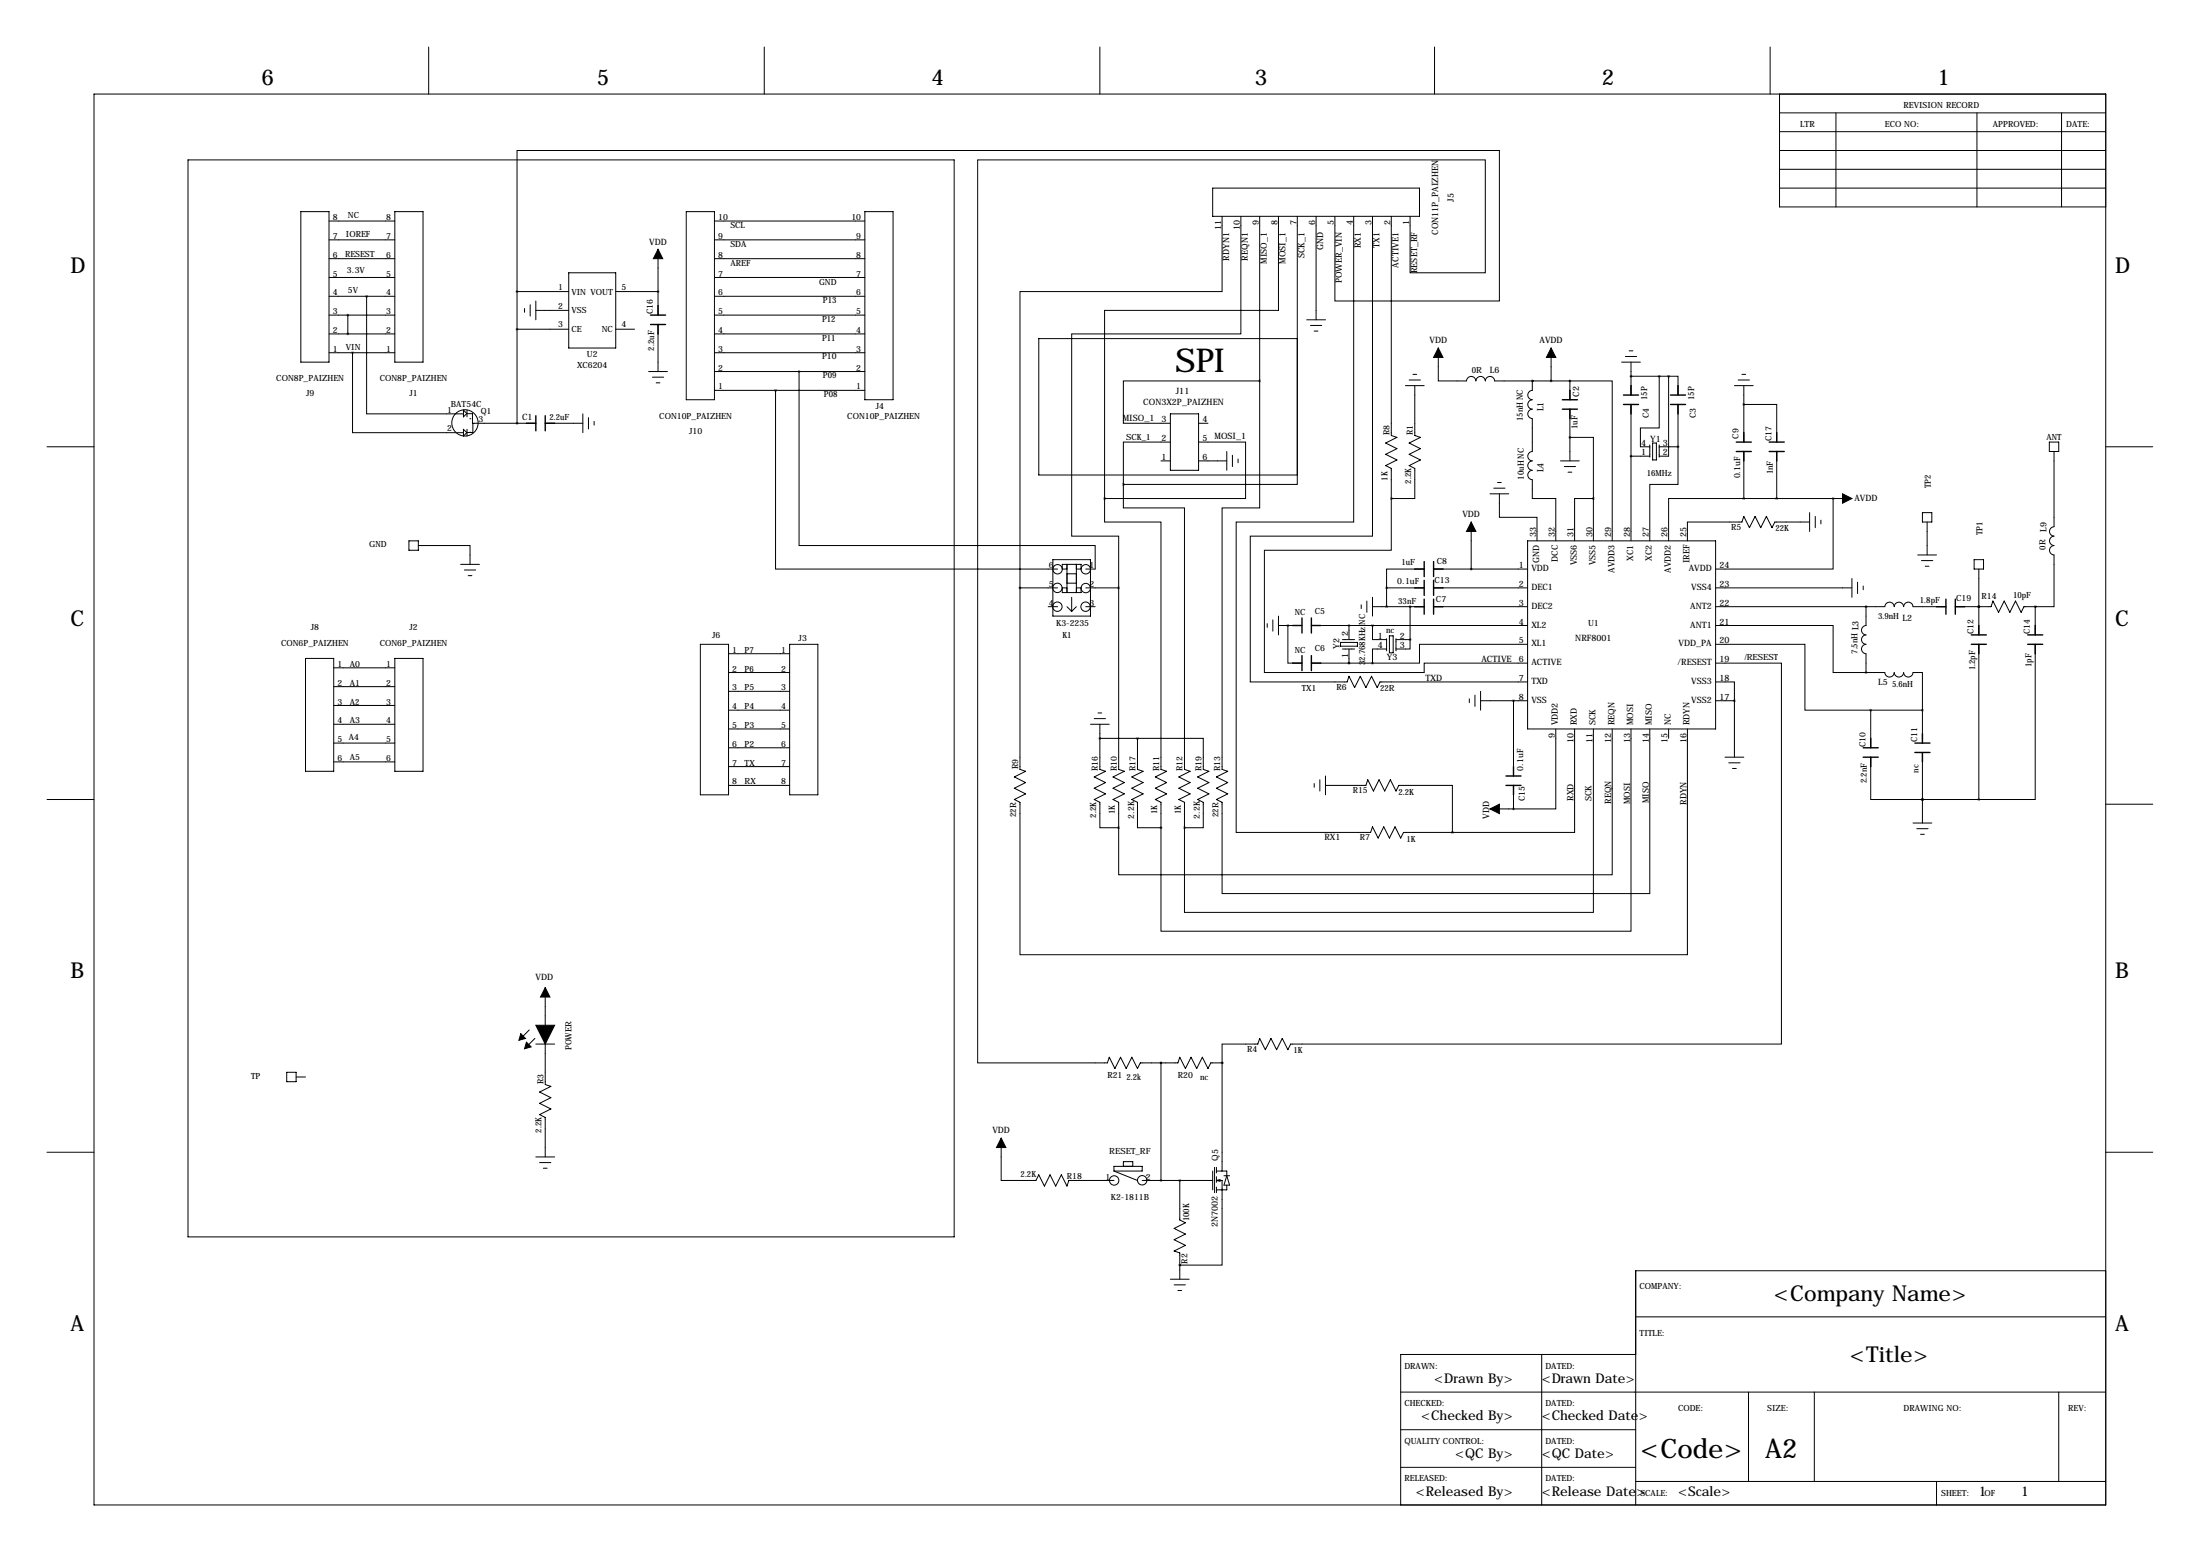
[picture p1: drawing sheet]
<svg xmlns="http://www.w3.org/2000/svg" width="594mm" height="419mm" viewBox="0 0 594 419" stroke-linecap="round" stroke-linejoin="round" font-family="sans-serif">
<g fill="none" stroke="#000" stroke-width=".27">
<path d="M115.8 12.7v12.7M206.5 12.7v12.7M297.2 12.7v12.7M387.6 12.7v12.7M478.3 12.7v12.7M25.4 25.4h543.6v381h-543.6zM480.8 25.4v30.5h88.2M480.8 30.5h88.2M480.8 35.6h88.2M496.1 30.5v25.4M534.2 30.5v25.4M557 30.5v25.4"/>
<path d="M50.8 43.2h207v290.8h-207zM81.3 57.1h7.6v40.7h-7.6zM88.9 59.7h17.8M106.7 57.1h7.6v40.7h-7.6zM185.4 57.1h7.6v50.8h-7.6zM193 59.7h40.7M233.7 57.1h7.6v50.8h-7.6zM327.7 50.8h55.8v7.6h-55.8zM330.2 58.4v20.3h-54.6v80.1M335.3 58.4v31.8h-45.7v54.6h12.7v14M340.4 58.4v44.5M345.4 58.4v25.4h-47v50.8"/>
<path d="M350.5 58.4v72.4h-47M355.6 58.4v28M360.7 58.4v22.9h44.4v-40.7h-265.4v38.1M365.8 58.4v82.6h-31.8v83.8h36.3l.5-1.5 1.6 3 1.5-3 1.5 3 1.5-3 1.6 3 .7-1.5h13.2M370.8 58.4v86.4h-33v39.3h26.2l.5-1.5 1.5 3.1 1.5-3.1 1.6 3.1 1.5-3.1 1.5 3.1 .8-1.6h39.8M375.9 58.4v59.2l1.5 .5-3 1.5 3 1.6-3 1.5 3 1.5-3 1.5 1.5 .8v8.1M381 58.4v15.3h20.3v-30.5h-137.1v243.8h35l.5-1.5 1.5 3 1.6-3 1.5 3 1.5-3 1.5 3 .8-1.5h5.6M480.8 40.6h88.2M480.8 45.7h88.2M480.8 50.8h88.2M88.9 74.9h17.8M88.9 69.9h17.8"/>
<path d="M88.9 64.8h17.8M139.7 78.7h14M139.7 78.7v35.6M153.7 73.7h12.7v20.3h-12.7zM166.4 78.7h11.4M177.8 67.3v17.8M193 74.9h40.7M193 69.9h40.7M193 64.8h40.7M88.9 95.2h17.8M88.9 90.2h17.8M88.9 85.1h17.8"/>
<path d="M88.9 80h17.8M94 85.1v5.1M95.2 95.2v21.6h28M99.1 80v31.8h26.1M139.7 88.9h14M141.7 83.3v1M143.3 82.3v3M144.8 83.8h8.9M144.8 81.3v5.1M166.4 88.9h5M177.8 87.6v12.7M193 95.2h40.7"/>
<path d="M193 90.2h40.7M193 85.1h40.7M193 80h40.7M280.7 91.4h69.8v36.9h-69.8zM353.1 86.4h5M354.1 87.9h3M355.1 89.4h1M388.6 94v8.9h7.6a1.27 1.27 0 0 1 1.3-1.2 1.27 1.27 0 0 1 1.3 1.2 1.27 1.27 0 0 1 1.2-1.2 1.27 1.27 0 0 1 1.3 1.2 1.27 1.27 0 0 1 1.3-1.2 1.27 1.27 0 0 1 1.3 1.2h20.3M419.1 94v8.9M438.1 97.8h5.1M439.2 96.3h3M440.2 94.7h1"/>
<path d="M440.7 97.8v8.9M123.4 116.8h1.8M125.2 115.9l.9 .9-.9 1zM125.2 110.7l.9 1-.9 .9zM126.2 110.7v1.9M126.2 115.9v1.9M126.2 116.8h1.6M126.2 111.7h1.5v2.6M126.9 116.7h.1M126.9 113.1h.1M144.8 114.3h-17v2.5M147.3 114.3h10.2"/>
<path d="M157.5 111.8v5M159 112.8v3M160.5 113.8v1M175.3 100.3h5M176.3 101.9h3M177.3 103.4h1M193 105.4h40.7M193 100.3h40.7M209.5 105.4v48.3h76.3M215.9 100.3v47h80v6.4h-2.5M316.2 119.4h-12.7v11.4M316.2 111.8h7.6v15.2h-7.6z"/>
<path d="M323.8 119.4h12.7v15.2h-38.1M323.8 114.3h2.6M340.4 102.9v34.3h-10.2v70.6l1.5 .5-3 1.5 3 1.5-3 1.6 3 1.5-3 1.5 1.5 .8v24.6h115.6v-44.5M340.4 102.9h-36.9v11.4h12.7M379.7 104.1h5.1M380.7 102.6h3.1M381.8 101.1h1M382.3 104.1v13.5l1.5 .5-3.1 1.5 3.1 1.6-3.1 1.5 3.1 1.5-3.1 1.5 1.6 .8v8.1h-6.4M414 105.4a1.27 1.27 0 0 0-1.2 1.3 1.27 1.27 0 0 0 1.2 1.3 1.27 1.27 0 0 0-1.2 1.2 1.27 1.27 0 0 0 1.2 1.3 1.27 1.27 0 0 0-1.2 1.3 1.27 1.27 0 0 0 1.2 1.2v8.9a1.27 1.27 0 0 0-1.2 1.3 1.27 1.27 0 0 0 1.2 1.3M414 102.9h.1M414 102.9v2.5M424.2 118.1h6.3v16.5"/>
<path d="M424.2 102.9h11.4v43.2M424.2 102.9v5M424.2 110.5v14M440.7 109.2v36.9M440.7 101.6h10.1M446.5 119.6h1v4.6h-1zM448.3 101.6v14h-5.1v5h2.6M450.8 101.6h2.6v5.1M450.8 101.6v21.6h-2.5M453.4 109.2v11.4M468.6 104.1h5.1M469.6 102.6h3.1"/>
<path d="M470.7 101.1h1M471.2 109.2h8.9v10.2M471.2 104.1v15.3M553.7 119.4h2.6v2.5h-2.6zM12.7 120.6h12.7M298.4 134.6v6.4h15.3v66.8l1.5 .5-3 1.5 3 1.5-3 1.6 3 1.5-3 1.5 1.5 .8v6.8M303.5 130.8v6.4h16.5v70.6l1.6 .5-3.1 1.5 3.1 1.5-3.1 1.6 3.1 1.5-3.1 1.5 1.5 .8v6.8M313.7 124.5h2.5M323.8 124.5h7.7M331.5 121.9v5.1M333 122.9v3.1M334.5 124v1"/>
<path d="M375.9 134.6v14h-34.3v33h43.2v-2.5h27.9M402.6 133.3h5.1M403.6 131.8h3.1M404.6 130.3h1M405.1 133.3v6.4h10.2v6.4M414 124.5a1.27 1.27 0 0 0-1.2 1.2 1.27 1.27 0 0 0 1.2 1.3 1.27 1.27 0 0 0-1.2 1.3 1.27 1.27 0 0 0 1.2 1.2v5.1h6.4v11.5M421.6 124.5h5.1M422.7 126h3M423.7 127.5h1M430.5 134.6h-5.1v11.5M430.5 134.6v11.5M440.7 123.2h5.1"/>
<path d="M445.8 120.1v3.3M448.3 120.6h5.1M448.3 120.1v3.3M453.4 120.6v10.2h-7.6v15.3M471.2 134.6h-20.4v11.5M471.2 121.9v12.7M471.2 134.6h29.2M480.1 121.9v12.7M488.9 138.4v5.1M490.5 139.4v3.1M495.3 134.6v19.1h-31.8M495.3 134.6h.1"/>
<path d="M519.4 138.4h2.6v2.6h-2.6zM555 121.9v20.3a1.27 1.27 0 0 0-1.2 1.3 1.27 1.27 0 0 0 1.2 1.3 1.27 1.27 0 0 0-1.2 1.3 1.27 1.27 0 0 0 1.2 1.2 1.27 1.27 0 0 0-1.2 1.3 1.27 1.27 0 0 0 1.2 1.3v13.9h-5.1M569 120.6h12.7M110.5 146.1h2.5v2.5h-2.5zM113 147.3h14v5.1M124.5 152.4h5M125.5 153.9h3M126.5 155.4h1M275.6 158.8v49l1.5 .5-3 1.5 3 1.5-3 1.6 3 1.5-3 1.5 1.5 .8v41.1h180.3v-61M275.6 158.8h10.2M284.5 151.1h10.1v15.3h-10.1zM288.3 153.7h-1.3v-1.3h5.1v1.3h-1.3"/>
<path d="M288.3 158.8h-1.3v1.2h5.1v-1.2h-1.3M288.3 152.4v7.6M288.3 154.9h2.5M288.3 157.5h2.5M290.8 152.4v7.6M293.4 158.8h8.9M302.3 158.8v49l1.5 .5-3.1 1.5 3.1 1.5-3.1 1.6 3.1 1.5-3.1 1.5 1.6 .8v6.8M374.6 158.8h10.2M374.6 158.8v5M384.8 153.7h-10.2v5.1M387.3 153.7h25.4M387.3 158.8h25.4"/>
<path d="M397.5 141v12.7M412.7 146.1h50.8v50.7h-50.8zM463.5 158.8h36.9M488.9 141h-9.3l-.8 1.5-1.5-3.1-1.6 3.1-1.5-3.1-1.5 3.1-1.5-3.1-.5 1.6h-14.8v5.1M492 140.5v1M500.4 156.2v5.1M501.9 157.2v3.1M503.4 158.2v1.1M518.2 149.9h5M519.2 151.4h3M520.2 152.9h1M520.7 141v8.9"/>
<path d="M533.4 151.1h2.5v2.6h-2.5zM534.7 153.7v17.7M82.5 177.8h7.7v30.5h-7.7zM106.7 177.8h7.6v30.5h-7.6zM189.2 174h7.6v40.6h-7.6zM196.8 176.5h16.6M213.4 174h7.6v40.6h-7.6zM283.2 163.8h2.6M288.3 163.8l1.3 1.3M289.6 161.3v3.8M290.8 163.8l-1.2 1.3M293.4 163.8h2.5"/>
<path d="M342.4 168.4v1M343.9 167.4v3M345.4 168.9h6.4M345.4 166.4v5M348 168.9v10.2h3.8M348 168.9h.1M354.3 168.9h58.4M354.3 179.1h16.5M362.2 173.5h4.6v1h-4.6zM362.7 175.3h3.3M362.7 172.7h3.3M364.5 168.9v3.8"/>
<path d="M364.5 175.3v3.8M367.8 163.3v1M369.3 162.3v3.1M370.8 168.9v3.8h3.8M370.8 163.8h10.2M370.8 161.3v5.1M374.6 175.3h-3.8v3.8M374.6 172.5v3.3M375.4 171.7h1v4.6h-1zM377.2 172.7h3.8M377.2 172.5v3.3M381 163.8h3.8"/>
<path d="M381 172.7v2.6h-3.8M381 163.8v8.9M387.3 163.8h25.4M412.7 174h-29.2v5.1h-12.7M463.5 163.8h45.8a1.27 1.27 0 0 1 1.2-1.2 1.27 1.27 0 0 1 1.3 1.2 1.27 1.27 0 0 1 1.3-1.2 1.27 1.27 0 0 1 1.2 1.2M463.5 168.9h31.8v12.7h8.9M463.5 174h24.2v17.8h17.8M463.5 179.1h17.8v102.8h-132.6l-.7 1.6-1.5-3.1-1.6 3.1-1.5-3.1-1.5 3.1-1.5-3.1-.5 1.5h-9.7v5.1M504.2 163.8v5.1a1.27 1.27 0 0 0-1.2 1.3 1.27 1.27 0 0 0 1.2 1.3 1.27 1.27 0 0 0-1.2 1.2 1.27 1.27 0 0 0 1.2 1.3 1.27 1.27 0 0 0-1.2 1.3 1.27 1.27 0 0 0 1.2 1.2v5.1M514.4 163.8a1.27 1.27 0 0 1 1.2-1.2 1.27 1.27 0 0 1 1.3 1.2h8.9M528.3 163.8h9.7l.5-1.5 1.5 3.1 1.5-3.1 1.6 3.1 1.5-3.1 1.5 3.1 .8-1.6h3M534.7 163.8h.1"/>
<path d="M534.7 174v41.9M549.9 163.8h.1M549.9 174v41.9h-15.2M549.9 163.8v7.6M90.2 180.3h16.5M90.2 185.4h16.5M90.2 190.5h16.5M90.2 195.6h16.5M196.8 181.6h16.6M196.8 186.7h16.6M196.8 191.8h16.6M196.8 196.8h16.6"/>
<path d="M294.6 195.6h5.1M295.7 194.1h3M296.7 192.5h1M297.2 195.6v12.2l1.5 .5-3 1.5 3 1.5-3 1.6 3 1.5-3 1.5 1.5 .8v6.8h5.1M297.2 199.4h10.1M307.3 199.4v8.4l1.6 .5-3.1 1.5 3.1 1.5-3.1 1.6 3.1 1.5-3.1 1.5 1.5 .8v6.8h6.4M307.3 199.4h17.8v8.4l1.5 .5-3 1.5 3 1.5-3 1.6 3 1.5-3 1.5 1.5 .8v6.8h-5.1M397 188.7v1M398.5 187.7v3.1M400 189.2h12.7M400 186.7v5.1M408.9 189.2v20.3"/>
<path d="M420.4 196.8v21.6h-11.5M425.4 196.8v28h-33M430.5 196.8v49.6h-110.5v-22.9M435.6 196.8v39.4h-133.3v-12.7M440.7 196.8v54.7h-127v-28M450.8 196.8v2.6M463.5 184.1h5.1v5.1M463.5 189.2h5.1M468.6 189.2v15.3M504.2 181.6h5.1a1.27 1.27 0 0 0 1.2 1.2 1.27 1.27 0 0 0 1.3-1.2 1.27 1.27 0 0 0 1.3 1.2 1.27 1.27 0 0 0 1.3-1.2 1.27 1.27 0 0 0 1.2 1.2 1.27 1.27 0 0 0 1.3-1.2h2.5v19.1M505.5 191.8h13.9M505.5 191.8v10.1"/>
<path d="M12.7 215.9h12.7M90.2 200.7h16.5M90.2 205.7h16.5M196.8 201.9h16.6M196.8 207h16.6M196.8 212.1h16.6M355.1 211.6v1M356.6 210.6v3M358.1 212.1h11l.5-1.5 1.5 3 1.5-3 1.5 3 1.6-3 1.5 3 .8-1.5h14.4v12.7M358.1 209.5v5.1M402.6 218.4h6.3M408.9 212.1v6.3"/>
<path d="M466.1 204.5h5.1M467.1 206h3.1M468.1 207.5h1M505.5 204.5v11.4h13.9M519.4 215.9h.1M519.4 215.9h15.3M519.4 203.2v19M569 217.2h12.7M516.9 222.2h5.1M517.9 223.8h3.1M518.9 225.3h1M143 278.1l-1.8 1.8"/>
<path d="M147.3 266.7v10.2M77.5 289.6h2.5v2.5h-2.5zM80 290.8h2.5M144.5 280.4l-1.8 1.8M144.8 281.9h5.1M147.3 281.9v11l1.5 .5-3 1.5 3 1.5-3 1.5 3 1.6-3 1.5 1.5 .8v10.6M313.7 287h4.6l.5-1.5 1.5 3 1.5-3 1.5 3 1.6-3 1.5 3 .8-1.5h3M313.7 287v31.8M330.2 287h.1M330.2 287v29.2M12.7 311.1h12.7M144.8 312.4h5.1"/>
<path d="M145.8 313.9h3M146.8 315.5h1M270.5 307.3v11.5h9.4l.8-1.6 1.5 3.1 1.5-3.1 1.5 3.1 1.6-3.1 1.5 3.1 .5-1.5h12.2M301 315h7.6v1.2h-7.6zM301 316.2l6.3 2.6M303.5 315v-1.3h2.6v1.3M308.6 318.8h19.1M318.8 318.8v10.6l1.5 .8-3.1 1.5 3.1 1.5-3.1 1.6 3.1 1.5-3.1 1.5 1.6 .5v7.1M327.7 316.2v5.1M328.2 315.2v6.9M328.7 318.8h1.5v22.8h-11.4M328.7 316.2h2.8v1.3"/>
<path d="M328.7 315.2v1.5M328.7 317.8v1.5M328.7 318.8l1 .2M329.7 318.5l-1 .3M330.7 317.5h1.5M331.5 317.5l.7 2.5h-1.5zM569 311.1h12.7M328.7 320.5v1.6M331.5 320v1.3h-2.8M316.2 345.4h5.1M317.2 347h3.1M318.3 348.5h1"/>
<path d="M318.8 341.6h.1M442 355.6h127M569 343.2h-127v63.2M378.5 375.9h190.5M416.6 365.8v40.6M442 365.8h-63.5v40.6M472.4 375.9v24.1M490.2 375.9v24.1M556.3 375.9v24.1M378.5 386.1h63.5M378.5 396.2h63.5M442 400h127"/>
<path d="M523.2 400v6.4"/>
<circle cx="125.6" cy="114.2" r="3.6"/>
<circle cx="285.7" cy="158.7" r="1.27"/>
<circle cx="285.7" cy="153.7" r="1.27"/>
<circle cx="293.4" cy="153.7" r="1.27"/>
<circle cx="293.4" cy="158.8" r="1.27"/>
<circle cx="285.7" cy="163.8" r="1.27"/>
<circle cx="293.3" cy="163.8" r="1.27"/>
<circle cx="301" cy="318.8" r="1.27"/>
<circle cx="308.6" cy="318.7" r="1.27"/>
</g>
<g fill="none" stroke="#000" stroke-width=".38">
<path d="M175.8 85.1h4M175.8 87.6h4M177.8 82.6v2.5M177.8 87.6v2.6M142.2 114.3h2.6M144.8 112.3v4M147.3 112.3v4M147.3 114.3h2.6M422.1 107.9h4.1M422.1 110.5h4.1M424.2 105.4v2.5M424.2 110.5v2.5"/>
<path d="M438.7 109.2h4M438.7 106.7h4M440.7 104.1v2.6M440.7 109.2v2.6M451.4 109.2h4M451.4 106.7h4M453.4 104.1v2.6M453.4 109.2v2.6M469.1 119.4h4.1M471.2 116.8v2.6M478 119.4h4.1M480.1 116.8v2.6"/>
<path d="M469.1 121.9h4.1M471.2 121.9v2.6M478 121.9h4.1M480.1 121.9v2.6M382.3 158.8h2.5M382.3 153.7h2.5M384.8 151.6v4.1M384.8 156.7v4.1M387.3 151.6v4.1M387.3 156.7v4.1M387.3 158.8h2.6M387.3 153.7h2.6"/>
<path d="M349.2 168.9h2.6M349.2 179.1h2.6M351.8 166.9v4M351.8 177v4.1M354.3 166.9v4M354.3 177v4.1M354.3 168.9h2.6M354.3 179.1h2.6M382.3 163.8h2.5M384.8 161.8v4.1M387.3 161.8v4.1M387.3 163.8h2.6"/>
<path d="M523.2 163.8h2.6M525.8 161.8v4.1M528.3 163.8h2.6M528.3 161.8v4.1M532.6 171.4h4.1M532.6 174h4.1M534.7 168.9v2.5M534.7 174v2.5M547.9 171.4h4M547.9 174h4M549.9 168.9v2.5M549.9 174v2.5"/>
<path d="M505.5 199.4v2.5M519.4 198.1v2.6M406.9 212.1h4.1M406.9 209.5h4.1M408.9 207v2.5M408.9 212.1v2.5M503.4 201.9h4.1M503.4 204.5h4.1M505.5 204.5v2.5M517.4 200.7h4.1M517.4 203.2h4.1M519.4 203.2v2.5"/>
</g>
<path d="M177.8 67.3l1.3 2.6h-2.6zM388.6 94l1.3 2.5h-2.6zM419.1 94l1.3 2.5h-2.6zM497.8 133.3l2.6 1.3-2.6 1.3zM397.5 141l1.3 2.5h-2.6zM402.6 218.4l2.5-1.2v2.5zM140.7 279.1l1.3 1.3-1.8 .5zM147.3 266.7l1.3 2.5h-2.6zM142.2 281.4l1.3 1.3-1.8 .5zM144.8 276.9h5.1l-2.6 5zM270.5 307.3l1.3 2.6h-2.6z" fill="#000" stroke="#000" stroke-width=".27"/>
<path d="M95.2 95.3a.05 .05 0 0 0 .1 0 .05 .05 0 0 0-.1 0zM99 80a.05 .05 0 0 0 .1 0 .05 .05 0 0 0-.1 0zM430.5 134.6a.05 .05 0 0 0 .1 0 .05 .05 0 0 0-.1 0zM374.6 163.8a.05 .05 0 0 0 .1 0 .05 .05 0 0 0-.1 0zM374.6 158.7a.05 .05 0 0 0 .1 0 .05 .05 0 0 0-.1 0zM471.1 134.6a.05 .05 0 0 0 .1 0 .05 .05 0 0 0-.1 0zM505.4 191.8a.05 .05 0 0 0 .1 0 .05 .05 0 0 0-.1 0zM519.4 191.8a.05 .05 0 0 0 .1 0 .05 .05 0 0 0-.1 0zM519.4 215.9a.05 .05 0 0 0 .1 0 .05 .05 0 0 0-.1 0zM468.6 189.2a.05 .05 0 0 0 .1 0 .05 .05 0 0 0-.1 0zM519.4 215.9a.05 .05 0 0 0 .1 0 .05 .05 0 0 0-.1 0zM534.6 215.9a.05 .05 0 0 0 .1 0 .05 .05 0 0 0-.1 0zM408.9 218.4a.05 .05 0 0 0 .1 0 .05 .05 0 0 0-.1 0zM408.9 189.2a.05 .05 0 0 0 .1 0 .05 .05 0 0 0-.1 0zM480 134.6a.05 .05 0 0 0 .1 0 .05 .05 0 0 0-.1 0zM471.1 109.2a.05 .05 0 0 0 .1 0 .05 .05 0 0 0-.1 0zM370.8 179.1a.05 .05 0 0 0 .1 0 .05 .05 0 0 0-.1 0zM370.8 168.9a.05 .05 0 0 0 .1 0 .05 .05 0 0 0-.1 0zM450.8 101.6a.05 .05 0 0 0 .1 0 .05 .05 0 0 0-.1 0zM534.6 163.8a.05 .05 0 0 0 .1 0 .05 .05 0 0 0-.1 0zM209.5 105.4a.05 .05 0 0 0 .1 0 .05 .05 0 0 0-.1 0zM302.2 158.8a.05 .05 0 0 0 .1 0 .05 .05 0 0 0-.1 0zM303.5 130.8a.05 .05 0 0 0 .1 0 .05 .05 0 0 0-.1 0zM302.2 223.5a.05 .05 0 0 0 .1 0 .05 .05 0 0 0-.1 0zM320 223.5a.05 .05 0 0 0 .1 0 .05 .05 0 0 0-.1 0zM307.3 199.4a.05 .05 0 0 0 .1 0 .05 .05 0 0 0-.1 0zM340.3 102.9a.05 .05 0 0 0 .1 0 .05 .05 0 0 0-.1 0zM298.4 134.6a.05 .05 0 0 0 .1 0 .05 .05 0 0 0-.1 0zM392.4 224.8a.05 .05 0 0 0 .1 0 .05 .05 0 0 0-.1 0zM318.7 341.6a.05 .05 0 0 0 .1 0 .05 .05 0 0 0-.1 0zM318.7 318.8a.05 .05 0 0 0 .1 0 .05 .05 0 0 0-.1 0zM534.6 163.8a.05 .05 0 0 0 .1 0 .05 .05 0 0 0-.1 0z" fill="#000" stroke="#000" stroke-width=".63"/>
<text font-size="8.9" x="317.5" y="100.3">SPI</text>
<g font-size="7.3">
<text x="443.3" y="393.7">&lt;Code&gt;</text>
<text x="477" y="393.7">A2</text>
</g>
<g font-size="5.9">
<text x="70.6" y="22.9">6</text>
<text x="161.3" y="22.9">5</text>
<text x="251.7" y="22.9">4</text>
<text x="339.1" y="22.9">3</text>
<text x="432.8" y="22.9">2</text>
<text x="523.5" y="22.9">1</text>
<text x="19" y="73.7">D</text>
<text x="571.5" y="73.7">D</text>
<text x="19" y="168.9">C</text>
<text x="571.5" y="168.9">C</text>
<text x="19" y="264.2">B</text>
<text x="571.5" y="264.2">B</text>
<text x="479.3" y="351.3">&lt;Company Name&gt;</text>
<text x="19" y="359.4">A</text>
<text x="571.5" y="359.4">A</text>
<text x="499.8" y="367.8">&lt;Title&gt;</text>
</g>
<g font-size="3.6">
<text x="387.5" y="373.4">&lt;Drawn By&gt;</text>
<text x="416.6" y="373.4">&lt;Drawn Date&gt;</text>
<text x="384" y="383.5">&lt;Checked By&gt;</text>
<text x="416.6" y="383.5">&lt;Checked Date&gt;</text>
<text x="393.1" y="393.7">&lt;QC By&gt;</text>
<text x="416.6" y="393.7">&lt;QC Date&gt;</text>
<text x="382.5" y="403.9">&lt;Released By&gt;</text>
<text x="416.6" y="403.9">&lt;Release Date&gt;</text>
<text x="453.4" y="403.9">&lt;Scale&gt;</text>
<text x="534.7" y="403.9">1</text>
<text x="546.1" y="403.9">1</text>
</g>
<g font-size="2.4">
<text x="392.8" y="54.5" transform="rotate(-90 392.8 54.5)">J5</text>
<text x="329.9" y="62.2" transform="rotate(-90 329.9 62.2)">11</text>
<text x="335" y="62.2" transform="rotate(-90 335 62.2)">10</text>
<text x="340.1" y="60.8" transform="rotate(-90 340.1 60.8)">9</text>
<text x="345.2" y="60.8" transform="rotate(-90 345.2 60.8)">8</text>
<text x="350.3" y="60.8" transform="rotate(-90 350.3 60.8)">7</text>
<text x="355.3" y="60.8" transform="rotate(-90 355.3 60.8)">6</text>
<text x="360.4" y="60.8" transform="rotate(-90 360.4 60.8)">5</text>
<text x="365.5" y="60.8" transform="rotate(-90 365.5 60.8)">4</text>
<text x="370.6" y="60.8" transform="rotate(-90 370.6 60.8)">3</text>
<text x="375.7" y="60.8" transform="rotate(-90 375.7 60.8)">2</text>
<text x="380.7" y="60.8" transform="rotate(-90 380.7 60.8)">1</text>
<text x="388.6" y="63.5" transform="rotate(-90 388.6 63.5)">CON11P_PAIZHEN</text>
<text x="175.4" y="66">VDD</text>
<text x="332.1" y="70.3" transform="rotate(-90 332.1 70.3)">RDYN1</text>
<text x="337.2" y="70.3" transform="rotate(-90 337.2 70.3)">REQN1</text>
<text x="342.3" y="71.3" transform="rotate(-90 342.3 71.3)">MISO_1</text>
<text x="347.4" y="71.3" transform="rotate(-90 347.4 71.3)">MOSI_1</text>
<text x="352.4" y="69.8" transform="rotate(-90 352.4 69.8)">SCK_1</text>
<text x="357.5" y="67.6" transform="rotate(-90 357.5 67.6)">GND</text>
<text x="367.7" y="67.1" transform="rotate(-90 367.7 67.1)">RX1</text>
<text x="372.8" y="66.9" transform="rotate(-90 372.8 66.9)">TX1</text>
<text x="362.6" y="76.5" transform="rotate(-90 362.6 76.5)">POWER_VIN</text>
<text x="377.8" y="72.2" transform="rotate(-90 377.8 72.2)">ACTIVE1</text>
<text x="382.9" y="73.7" transform="rotate(-90 382.9 73.7)">RESET_RF</text>
<text x="386.2" y="92.7">VDD</text>
<text x="416" y="92.7">AVDD</text>
<text x="402.6" y="100.8">L6</text>
<text x="317.7" y="106.3">J11</text>
<text x="426.7" y="107.1" transform="rotate(-90 426.7 107.1)">C2</text>
<text x="141.1" y="113.4">C1</text>
<text x="303.4" y="113.7">MISO_1</text>
<text x="308.9" y="109.5">CON3X2P_PAIZHEN</text>
<text x="417.1" y="111" transform="rotate(-90 417.1 111)">L1</text>
<text x="313.9" y="119.1">2</text>
<text x="313.9" y="114">3</text>
<text x="324.9" y="114">4</text>
<text x="324.9" y="119.1">5</text>
<text x="328.2" y="118.5">MOSI_1</text>
<text x="445.9" y="119.4">Y1</text>
<text x="313.9" y="124.2">1</text>
<text x="324.9" y="124.2">6</text>
<text x="443.4" y="122.9">1</text>
<text x="443.4" y="120.4">4</text>
<text x="449.3" y="122.9">2</text>
<text x="449.3" y="120.4">3</text>
<text x="417.1" y="127.5" transform="rotate(-90 417.1 127.5)">L4</text>
<text x="501.1" y="135.4">AVDD</text>
<text x="395.1" y="139.7">VDD</text>
<text x="553" y="143.5" transform="rotate(-90 553 143.5)">L9</text>
<text x="415" y="145" transform="rotate(-90 415 145)">33</text>
<text x="420.1" y="145" transform="rotate(-90 420.1 145)">32</text>
<text x="425.2" y="145" transform="rotate(-90 425.2 145)">31</text>
<text x="430.3" y="145" transform="rotate(-90 430.3 145)">30</text>
<text x="435.4" y="145" transform="rotate(-90 435.4 145)">29</text>
<text x="440.4" y="145" transform="rotate(-90 440.4 145)">28</text>
<text x="445.5" y="145" transform="rotate(-90 445.5 145)">27</text>
<text x="450.6" y="145" transform="rotate(-90 450.6 145)">26</text>
<text x="455.7" y="145" transform="rotate(-90 455.7 145)">25</text>
<text x="410.4" y="153.4">1</text>
<text x="413.8" y="154.2">VDD</text>
<text x="415.9" y="152" transform="rotate(-90 415.9 152)">GND</text>
<text x="420.9" y="151.7" transform="rotate(-90 420.9 151.7)">DCC</text>
<text x="426" y="152.6" transform="rotate(-90 426 152.6)">VSS6</text>
<text x="431.1" y="152.6" transform="rotate(-90 431.1 152.6)">VSS5</text>
<text x="436.2" y="154.7" transform="rotate(-90 436.2 154.7)">AVDD3</text>
<text x="441.3" y="151.4" transform="rotate(-90 441.3 151.4)">XC1</text>
<text x="446.3" y="151.4" transform="rotate(-90 446.3 151.4)">XC2</text>
<text x="451.4" y="154.7" transform="rotate(-90 451.4 154.7)">AVDD2</text>
<text x="456.3" y="154.2">AVDD</text>
<text x="456.5" y="152.1" transform="rotate(-90 456.5 152.1)">IREF</text>
<text x="464.6" y="153.4">24</text>
<text x="410.4" y="158.5">2</text>
<text x="413.8" y="159.3">DEC1</text>
<text x="457" y="159.3">VSS4</text>
<text x="464.6" y="158.5">23</text>
<text x="410.4" y="163.6">3</text>
<text x="413.8" y="164.4">DEC2</text>
<text x="456.7" y="164.4">ANT2</text>
<text x="464.6" y="163.6">22</text>
<text x="364.2" y="171.7" transform="rotate(-90 364.2 171.7)">2</text>
<text x="372.3" y="172.5">1</text>
<text x="378.2" y="172.5">2</text>
<text x="410.4" y="168.7">4</text>
<text x="410.4" y="173.7">5</text>
<text x="413.8" y="169.5">XL2</text>
<text x="425.6" y="173.1">NRF8001</text>
<text x="456.7" y="169.5">ANT1</text>
<text x="464.6" y="173.7">20</text>
<text x="464.6" y="168.7">21</text>
<text x="362" y="175.2" transform="rotate(-90 362 175.2)">Y2</text>
<text x="364.2" y="177.6" transform="rotate(-90 364.2 177.6)">1</text>
<text x="372.3" y="175">4</text>
<text x="374.7" y="178.2">Y3</text>
<text x="378.2" y="175">3</text>
<text x="400.3" y="178.8">ACTIVE</text>
<text x="410.4" y="178.8">6</text>
<text x="413.8" y="174.6">XL1</text>
<text x="413.8" y="179.6">ACTIVE</text>
<text x="453.3" y="179.6">/RESEST</text>
<text x="453.6" y="174.6">VDD_PA</text>
<text x="464.6" y="178.8">19</text>
<text x="385.2" y="183.9">TXD</text>
<text x="410.4" y="183.9">7</text>
<text x="413.8" y="184.7">TXD</text>
<text x="457" y="184.7">VSS3</text>
<text x="464.6" y="183.9">18</text>
<text x="507.5" y="185">L5</text>
<text x="410.4" y="189">8</text>
<text x="413.8" y="189.8">VSS</text>
<text x="457" y="189.8">VSS2</text>
<text x="464.6" y="189">17</text>
<text x="420.9" y="195.8" transform="rotate(-90 420.9 195.8)">VDD2</text>
<text x="426" y="195.8" transform="rotate(-90 426 195.8)">RXD</text>
<text x="431.1" y="195.8" transform="rotate(-90 431.1 195.8)">SCK</text>
<text x="436.2" y="195.8" transform="rotate(-90 436.2 195.8)">REQN</text>
<text x="441.3" y="195.8" transform="rotate(-90 441.3 195.8)">MOSI</text>
<text x="446.3" y="195.8" transform="rotate(-90 446.3 195.8)">MISO</text>
<text x="451.4" y="195.8" transform="rotate(-90 451.4 195.8)">NC</text>
<text x="456.5" y="195.8" transform="rotate(-90 456.5 195.8)">RDYN</text>
<text x="420.1" y="199.2" transform="rotate(-90 420.1 199.2)">9</text>
<text x="425.2" y="200.6" transform="rotate(-90 425.2 200.6)">10</text>
<text x="430.3" y="200.6" transform="rotate(-90 430.3 200.6)">11</text>
<text x="435.4" y="200.6" transform="rotate(-90 435.4 200.6)">12</text>
<text x="440.4" y="200.6" transform="rotate(-90 440.4 200.6)">13</text>
<text x="445.5" y="200.6" transform="rotate(-90 445.5 200.6)">14</text>
<text x="450.6" y="200.6" transform="rotate(-90 450.6 200.6)">15</text>
<text x="455.7" y="200.6" transform="rotate(-90 455.7 200.6)">16</text>
<text x="402.3" y="221.1" transform="rotate(-90 402.3 221.1)">VDD</text>
<text x="425.2" y="216.2" transform="rotate(-90 425.2 216.2)">RXD</text>
<text x="430" y="216.4" transform="rotate(-90 430 216.4)">SCK</text>
<text x="435.4" y="217.1" transform="rotate(-90 435.4 217.1)">REQN</text>
<text x="440.4" y="217.2" transform="rotate(-90 440.4 217.2)">MOSI</text>
<text x="445.5" y="216.9" transform="rotate(-90 445.5 216.9)">MISO</text>
<text x="455.7" y="217.3" transform="rotate(-90 455.7 217.3)">RDYN</text>
<text x="357.9" y="227">RX1</text>
<text x="144.7" y="264.6">VDD</text>
<text x="268.1" y="306.1">VDD</text>
<text x="329.2" y="313.5" transform="rotate(-90 329.2 313.5)">Q5</text>
<text x="329.1" y="331.4" transform="rotate(-90 329.1 331.4)">2N7002</text>
</g>
<g font-size="2.3">
<text x="514.4" y="29.2">REVISION RECORD</text>
<text x="486.4" y="34.3">LTR</text>
<text x="509.3" y="34.3">ECO NO:</text>
<text x="538.5" y="34.3">APPROVED:</text>
<text x="558.3" y="34.3">DATE:</text>
<text x="89.9" y="59.4">8</text>
<text x="94" y="58.8">NC</text>
<text x="104.3" y="59.4">8</text>
<text x="194.1" y="59.4">10</text>
<text x="230" y="59.4">10</text>
<text x="89.9" y="64.5">7</text>
<text x="93.5" y="64.1">IOREF</text>
<text x="104.3" y="64.5">7</text>
<text x="194.1" y="64.5">9</text>
<text x="197.4" y="61.6">SCL</text>
<text x="231.3" y="64.5">9</text>
<text x="89.9" y="69.6">6</text>
<text x="93.2" y="69.4">RESEST</text>
<text x="104.3" y="69.6">6</text>
<text x="194.1" y="69.6">8</text>
<text x="197.4" y="71.7">AREF</text>
<text x="197.4" y="66.6">SDA</text>
<text x="231.3" y="69.6">8</text>
<text x="89.9" y="74.7">5</text>
<text x="93.7" y="73.7">3.3V</text>
<text x="104.3" y="74.7">5</text>
<text x="194.1" y="74.7">7</text>
<text x="221.3" y="77.1">GND</text>
<text x="231.3" y="74.7">7</text>
<text x="89.9" y="79.8">4</text>
<text x="94" y="79.1">5V</text>
<text x="104.3" y="79.8">4</text>
<text x="150.8" y="78.2">1</text>
<text x="150.8" y="83.3">2</text>
<text x="154.4" y="79.5">VIN VOUT</text>
<text x="167.9" y="78.2">5</text>
<text x="194.1" y="79.8">6</text>
<text x="222.4" y="81.8">P13</text>
<text x="231.3" y="79.8">6</text>
<text x="89.9" y="89.9">2</text>
<text x="89.9" y="84.8">3</text>
<text x="104.3" y="89.9">2</text>
<text x="104.3" y="84.8">3</text>
<text x="150.8" y="88.4">3</text>
<text x="154.4" y="84.6">VSS</text>
<text x="154.4" y="89.7">CE</text>
<text x="162.6" y="89.7">NC</text>
<text x="167.9" y="88.4">4</text>
<text x="176.4" y="84.8" transform="rotate(-90 176.4 84.8)">C16</text>
<text x="194.1" y="89.9">4</text>
<text x="194.1" y="84.8">5</text>
<text x="222.1" y="86.9">P12</text>
<text x="231.3" y="89.9">4</text>
<text x="231.3" y="84.8">5</text>
<text x="89.9" y="95">1</text>
<text x="93.5" y="94.6">VIN</text>
<text x="104.3" y="95">1</text>
<text x="176.8" y="94.6" transform="rotate(-90 176.8 94.6)">2.2uF</text>
<text x="194.1" y="95">3</text>
<text x="222.1" y="92">P11</text>
<text x="231.3" y="95">3</text>
<text x="155.9" y="99.4">XC6204</text>
<text x="158.6" y="96.5">U2</text>
<text x="194.1" y="100.1">2</text>
<text x="222.1" y="96.9">P10</text>
<text x="231.3" y="100.1">2</text>
<text x="397.6" y="100.6">0R</text>
<text x="74.7" y="102.9">CON8P_PAIZHEN</text>
<text x="82.7" y="107">J9</text>
<text x="102.6" y="102.9">CON8P_PAIZHEN</text>
<text x="110.6" y="107">J1</text>
<text x="194.1" y="105.2">1</text>
<text x="222.4" y="102.1">P09</text>
<text x="222.6" y="107.2">P08</text>
<text x="231.3" y="105.2">1</text>
<text x="120.9" y="111.5">1</text>
<text x="121.8" y="110">BAT54C</text>
<text x="129.9" y="111.8">Q1</text>
<text x="148.4" y="113.5">2.2uF</text>
<text x="178.1" y="113">CON10P_PAIZHEN</text>
<text x="228.9" y="113">CON10P_PAIZHEN</text>
<text x="236.6" y="110.3">J4</text>
<text x="411.5" y="113.8" transform="rotate(-90 411.5 113.8)">15nH NC</text>
<text x="445" y="108" transform="rotate(-90 445 108)">15P</text>
<text x="445.5" y="112.9" transform="rotate(-90 445.5 112.9)">C4</text>
<text x="457.7" y="108" transform="rotate(-90 457.7 108)">15P</text>
<text x="458.2" y="112.9" transform="rotate(-90 458.2 112.9)">C3</text>
<text x="120.9" y="116.3">2</text>
<text x="129.3" y="114">3</text>
<text x="186.2" y="117.2">J10</text>
<text x="304.3" y="118.9">SCK_1</text>
<text x="375.4" y="117.5" transform="rotate(-90 375.4 117.5)">R8</text>
<text x="381.8" y="117.5" transform="rotate(-90 381.8 117.5)">R1</text>
<text x="426.2" y="115.9" transform="rotate(-90 426.2 115.9)">1uF</text>
<text x="469.7" y="118.5" transform="rotate(-90 469.7 118.5)">C9</text>
<text x="478.6" y="119.1" transform="rotate(-90 478.6 119.1)">C17</text>
<text x="552.9" y="118.9">ANT</text>
<text x="374.9" y="129.8" transform="rotate(-90 374.9 129.8)">1K</text>
<text x="381.3" y="130.6" transform="rotate(-90 381.3 130.6)">2.2K</text>
<text x="411.7" y="129.5" transform="rotate(-90 411.7 129.5)">10uH NC</text>
<text x="444.9" y="128.5">16MHz</text>
<text x="470.2" y="129.2" transform="rotate(-90 470.2 129.2)">0.1uF</text>
<text x="479" y="128.1" transform="rotate(-90 479 128.1)">1nF</text>
<text x="521.7" y="131.9" transform="rotate(-90 521.7 131.9)">TP2</text>
<text x="467.8" y="143.1">R5</text>
<text x="479.7" y="143.5">22K</text>
<text x="99.7" y="147.8">GND</text>
<text x="535.7" y="144.6" transform="rotate(-90 535.7 144.6)">TP1</text>
<text x="552.7" y="148.5" transform="rotate(-90 552.7 148.5)">0R</text>
<text x="283.4" y="153.4">6</text>
<text x="294.4" y="153.4">1</text>
<text x="378.6" y="152.7">1uF</text>
<text x="388.3" y="152.2">C8</text>
<text x="283.4" y="158.5">5</text>
<text x="294.4" y="158.5">2</text>
<text x="377.5" y="157.7">0.1uF</text>
<text x="387.6" y="157.3">C13</text>
<text x="535.4" y="161.6">R14</text>
<text x="543.9" y="161.5">10pF</text>
<text x="283.4" y="163.6">4</text>
<text x="294.4" y="163.6">3</text>
<text x="349.8" y="166.1">NC</text>
<text x="355.2" y="165.7">C5</text>
<text x="377.8" y="163.1">33nF</text>
<text x="388" y="162.6">C7</text>
<text x="507.5" y="167.1">3.9nH L2</text>
<text x="518.8" y="162.8">1.8pF</text>
<text x="528.6" y="162.4">C19</text>
<text x="84" y="170.2">J8</text>
<text x="110.6" y="170.2">J2</text>
<text x="192.4" y="172.2">J6</text>
<text x="215.8" y="173">J3</text>
<text x="285.3" y="169">K3-2235</text>
<text x="287" y="172.2">K1</text>
<text x="374.5" y="170.9">nc</text>
<text x="429.1" y="168.9">U1</text>
<text x="533.2" y="171.2" transform="rotate(-90 533.2 171.2)">C12</text>
<text x="548.5" y="171.2" transform="rotate(-90 548.5 171.2)">C14</text>
<text x="75.9" y="174.3">CON6P_PAIZHEN</text>
<text x="102.6" y="174.3">CON6P_PAIZHEN</text>
<text x="197.9" y="176.3">1</text>
<text x="201.2" y="176.3">P7</text>
<text x="211" y="176.3">1</text>
<text x="349.8" y="176.3">NC</text>
<text x="355.2" y="175.9">C6</text>
<text x="368.8" y="179.6" transform="rotate(-90 368.8 179.6)">32.768KHz NC</text>
<text x="471.4" y="178.3">/RESEST</text>
<text x="501.9" y="176.6" transform="rotate(-90 501.9 176.6)">7.5nH L3</text>
<text x="91.2" y="180.1">1</text>
<text x="91.2" y="185.2">2</text>
<text x="94.5" y="185.2">A1</text>
<text x="94.5" y="180.1">A0</text>
<text x="104.3" y="180.1">1</text>
<text x="104.3" y="185.2">2</text>
<text x="197.9" y="181.4">2</text>
<text x="201.2" y="181.4">P6</text>
<text x="211" y="181.4">2</text>
<text x="511.3" y="185.4">5.6nH</text>
<text x="533.7" y="181" transform="rotate(-90 533.7 181)">1.2pF</text>
<text x="548.9" y="180.2" transform="rotate(-90 548.9 180.2)">1pF</text>
<text x="91.2" y="190.2">3</text>
<text x="94.5" y="190.2">A2</text>
<text x="104.3" y="190.2">3</text>
<text x="197.9" y="186.4">3</text>
<text x="197.9" y="191.5">4</text>
<text x="201.2" y="191.5">P4</text>
<text x="201.2" y="186.4">P5</text>
<text x="211" y="186.4">3</text>
<text x="211" y="191.5">4</text>
<text x="351.8" y="186.7">TX1</text>
<text x="361.1" y="186.3">R6</text>
<text x="372.9" y="186.7">22R</text>
<text x="91.2" y="195.3">4</text>
<text x="94.5" y="195.3">A3</text>
<text x="104.3" y="195.3">4</text>
<text x="197.9" y="196.6">5</text>
<text x="201.2" y="196.6">P3</text>
<text x="211" y="196.6">5</text>
<text x="91.2" y="200.4">5</text>
<text x="94.3" y="199.9">A4</text>
<text x="104.3" y="200.4">5</text>
<text x="197.9" y="201.7">6</text>
<text x="201.2" y="201.7">P2</text>
<text x="211" y="201.7">6</text>
<text x="504" y="201.7" transform="rotate(-90 504 201.7)">C10</text>
<text x="518" y="200.4" transform="rotate(-90 518 200.4)">C11</text>
<text x="91.2" y="205.5">6</text>
<text x="94.5" y="205.2">A5</text>
<text x="104.3" y="205.5">6</text>
<text x="197.9" y="206.8">7</text>
<text x="201.2" y="206.8">TX</text>
<text x="211" y="206.8">7</text>
<text x="275.1" y="207.6" transform="rotate(-90 275.1 207.6)">R9</text>
<text x="296.7" y="208.3" transform="rotate(-90 296.7 208.3)">R16</text>
<text x="301.8" y="208.3" transform="rotate(-90 301.8 208.3)">R10</text>
<text x="306.8" y="208.3" transform="rotate(-90 306.8 208.3)">R17</text>
<text x="313.2" y="208.3" transform="rotate(-90 313.2 208.3)">R11</text>
<text x="319.5" y="208.3" transform="rotate(-90 319.5 208.3)">R12</text>
<text x="324.6" y="208.3" transform="rotate(-90 324.6 208.3)">R19</text>
<text x="329.7" y="208.3" transform="rotate(-90 329.7 208.3)">R13</text>
<text x="411.6" y="208.2" transform="rotate(-90 411.6 208.2)">0.1uF</text>
<text x="518.4" y="208.6" transform="rotate(-90 518.4 208.6)">nc</text>
<text x="197.9" y="211.8">8</text>
<text x="201.2" y="211.8">RX</text>
<text x="211" y="211.8">8</text>
<text x="365.5" y="214.2">R15</text>
<text x="377.9" y="214.6">2.2K</text>
<text x="504.4" y="211.5" transform="rotate(-90 504.4 211.5)">2.2nF</text>
<text x="274.6" y="220.7" transform="rotate(-90 274.6 220.7)">22R</text>
<text x="296.2" y="220.8" transform="rotate(-90 296.2 220.8)">2.2K</text>
<text x="301.3" y="219.9" transform="rotate(-90 301.3 219.9)">1K</text>
<text x="306.4" y="221.1" transform="rotate(-90 306.4 221.1)">2.2K</text>
<text x="312.7" y="219.9" transform="rotate(-90 312.7 219.9)">1K</text>
<text x="319" y="219.9" transform="rotate(-90 319 219.9)">1K</text>
<text x="324.2" y="221.1" transform="rotate(-90 324.2 221.1)">2.2K</text>
<text x="329.2" y="220.7" transform="rotate(-90 329.2 220.7)">22R</text>
<text x="412" y="216.4" transform="rotate(-90 412 216.4)">C15</text>
<text x="367.4" y="226.9">R7</text>
<text x="380" y="227.3">1K</text>
<text x="154.4" y="283.6" transform="rotate(-90 154.4 283.6)">POWER</text>
<text x="336.9" y="284.1">R4</text>
<text x="349.5" y="284.5">1K</text>
<text x="67.8" y="291.3">TP</text>
<text x="146.8" y="292.7" transform="rotate(-90 146.8 292.7)">R3</text>
<text x="299.2" y="291.2">R21</text>
<text x="304.3" y="291.6">2.2k</text>
<text x="318.3" y="291.2">R20</text>
<text x="324.3" y="291.6">nc</text>
<text x="146.3" y="305.9" transform="rotate(-90 146.3 305.9)">2.2K</text>
<text x="299.7" y="311.7">RESET_RF</text>
<text x="275.8" y="317.8">2.2K</text>
<text x="288.3" y="318.3">R18</text>
<text x="298.7" y="318.5">1</text>
<text x="300.1" y="323.9">K2-1811B</text>
<text x="309.6" y="318.5">2</text>
<text x="321.3" y="329.8" transform="rotate(-90 321.3 329.8)">100K</text>
<text x="320.9" y="341.2" transform="rotate(-90 320.9 341.2)">R2</text>
<text x="443" y="348">COMPANY:</text>
<text x="443" y="360.7">TITLE:</text>
<text x="379.5" y="369.6">DRAWN:</text>
<text x="417.6" y="369.6">DATED:</text>
<text x="379.5" y="379.7">CHECKED:</text>
<text x="417.6" y="379.7">DATED:</text>
<text x="453.4" y="381">CODE:</text>
<text x="477.5" y="381">SIZE:</text>
<text x="514.4" y="381">DRAWING NO:</text>
<text x="558.8" y="381">REV:</text>
<text x="379.5" y="389.9">QUALITY CONTROL:</text>
<text x="417.6" y="389.9">DATED:</text>
<text x="379.5" y="400">RELEASED:</text>
<text x="417.6" y="400">DATED:</text>
<text x="443.2" y="403.9">SCALE:</text>
<text x="524.5" y="403.9">SHEET:</text>
<text x="536.2" y="403.9">OF</text>
</g>
</svg>
